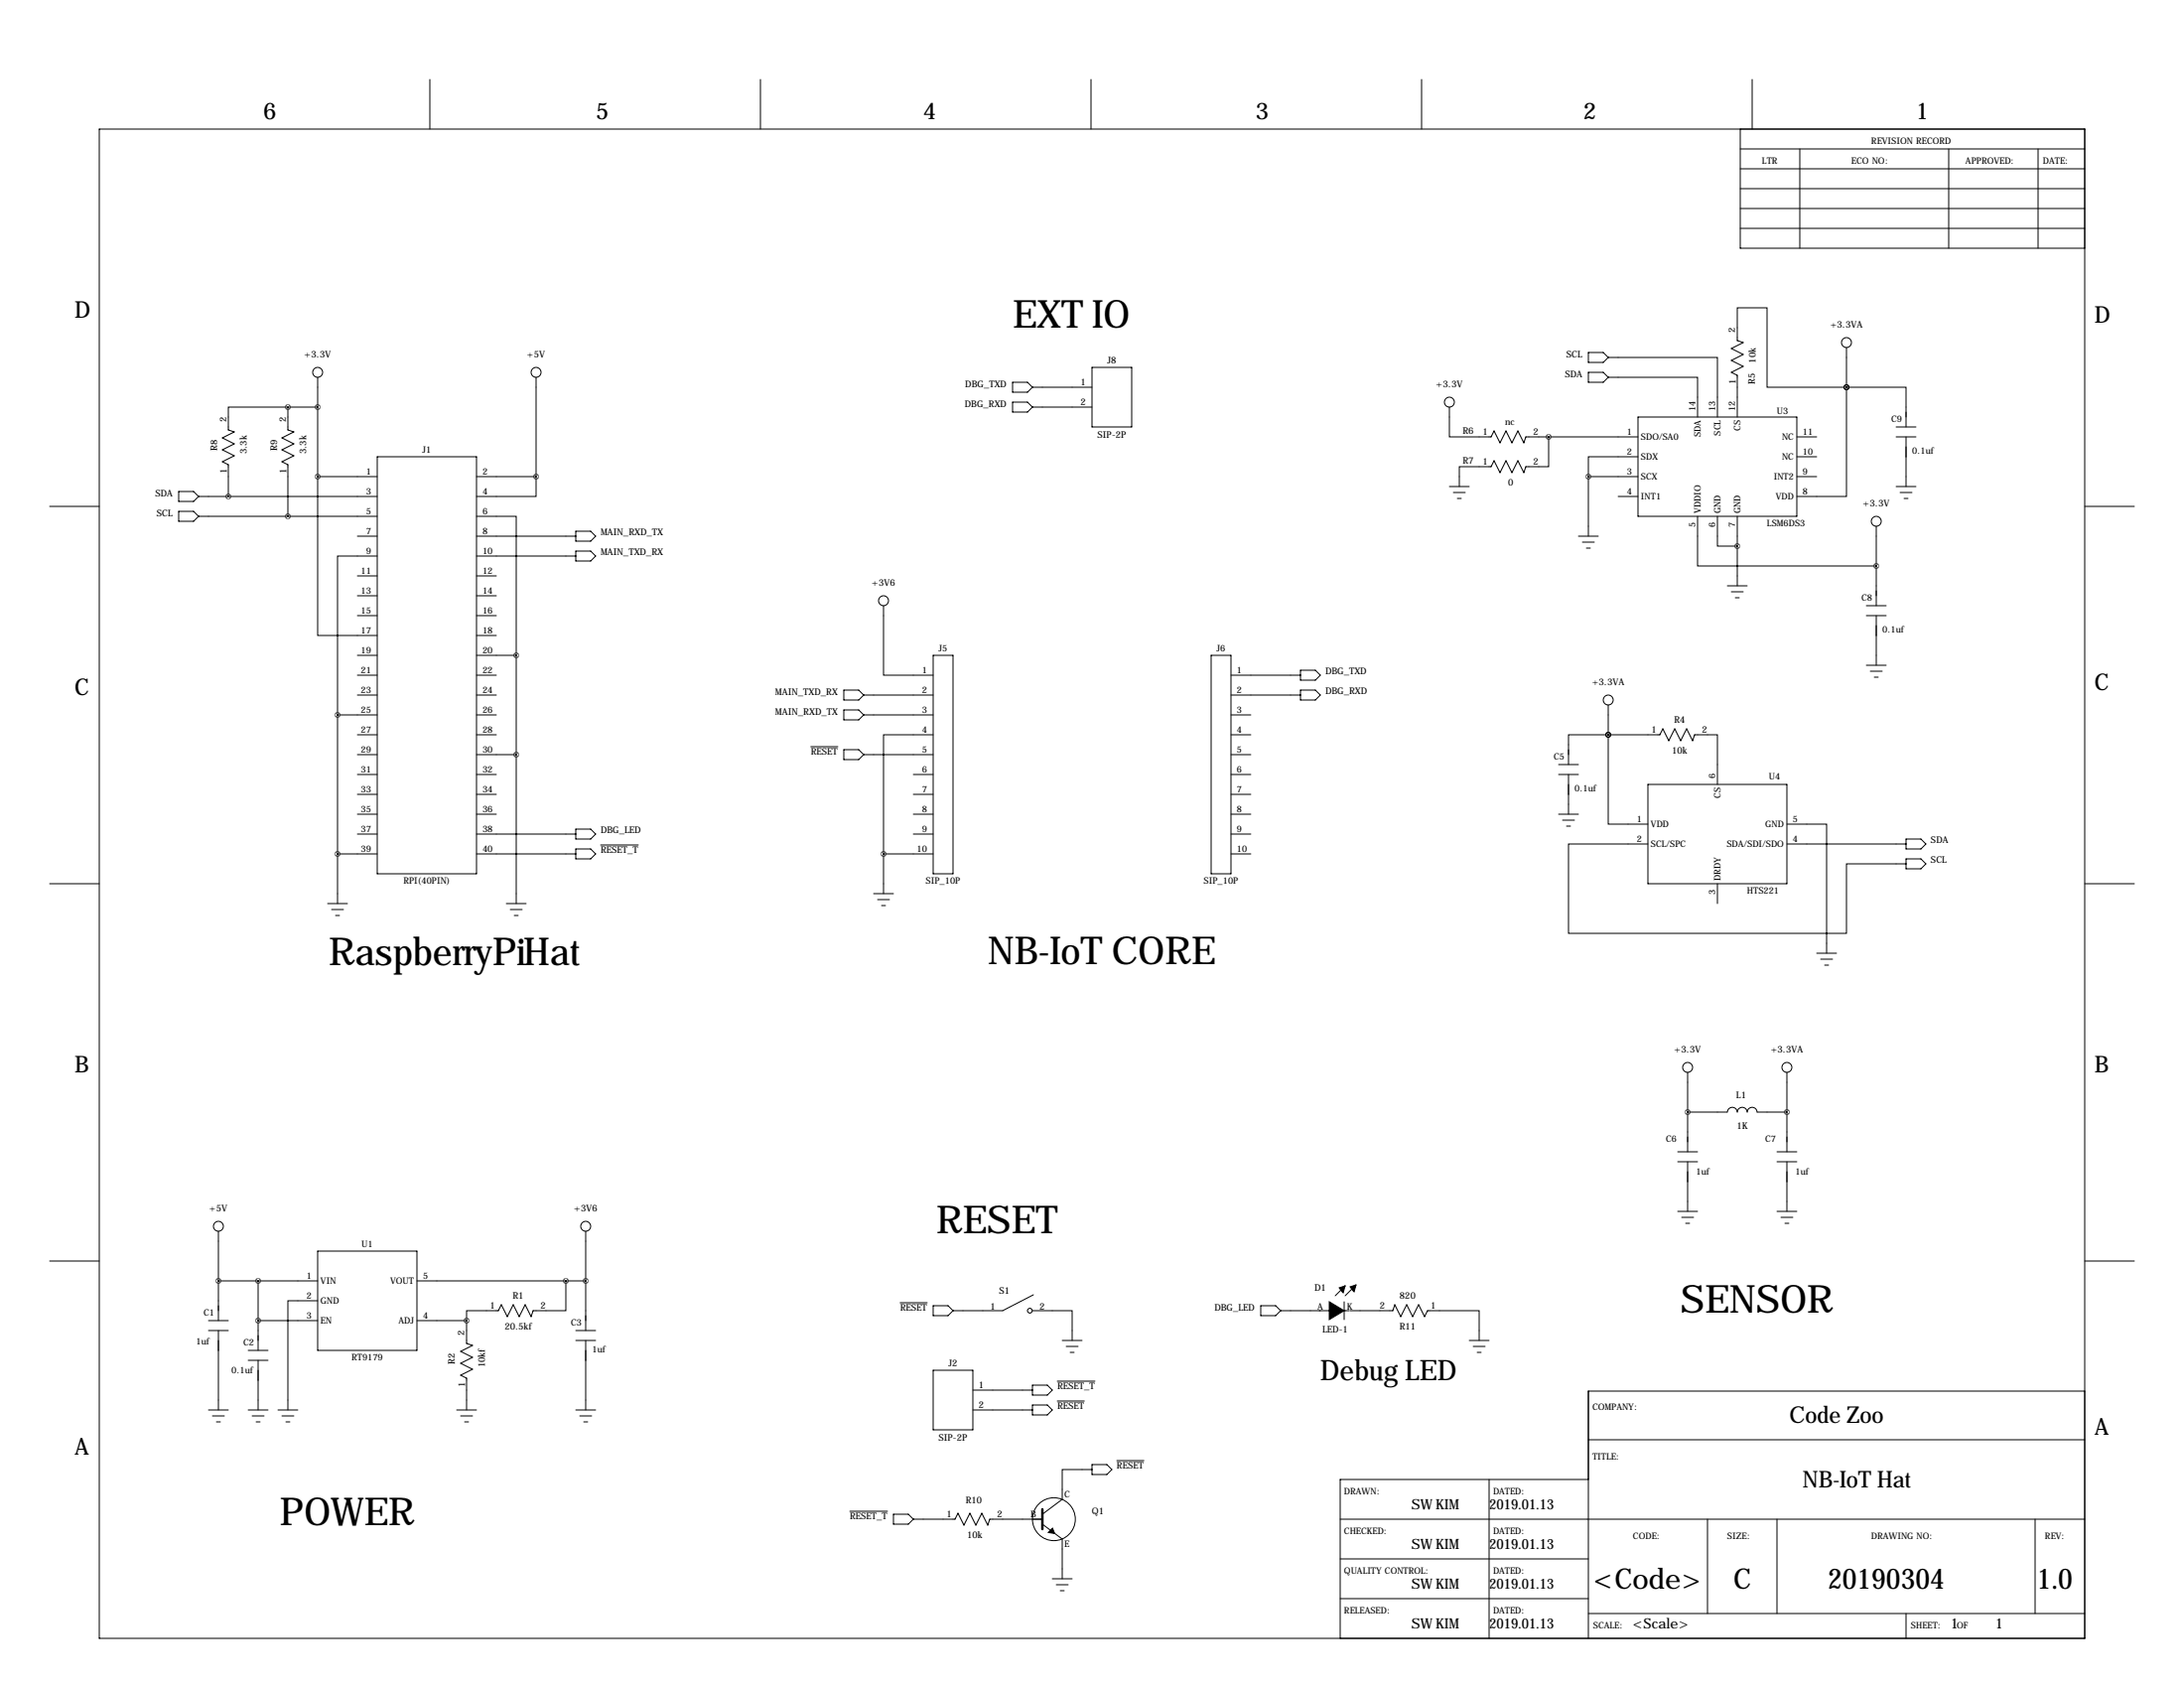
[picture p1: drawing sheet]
<svg xmlns="http://www.w3.org/2000/svg" width="559mm" height="432mm" viewBox="0 0 559 432" stroke-linecap="round" stroke-linejoin="round" font-family="sans-serif">
<g fill="none" stroke="#000" stroke-width=".25">
<path d="M25.4 33h508v386.1h-508zM110 20.3v12.7M194.6 20.3v12.7M279.1 20.3v12.7M363.7 20.3v12.7M445.3 38.1h88.1M445.3 33v30.5h88.1M448.3 20.3v12.7M460.5 38.1v25.4M498.6 38.1v25.4M521.5 38.1v25.4M445.3 48.3h88.1"/>
<path d="M445.3 43.2h88.1M445.3 53.3h88.1M445.3 58.4h88.1M81.3 96.5v25.4M137.2 96.5v25.4M259.1 97.8h3.8l1.3 1.3-1.3 1.2h-3.8zM264.2 99.1h15.2M279.4 94h10.2v15.2h-10.2zM406.4 90.2h3.8l1.3 1.2-1.3 1.3h-3.8zM406.4 95.2h3.8l1.3 1.3-1.3 1.3h-3.8zM411.5 96.5h22.8v10.2M411.5 91.4h27.9v15.3"/>
<path d="M472.4 99.1v27.9h-12.7M472.4 99.1h-20.3v-20.4h-7.6v8.4l1.5 .5-3 1.6 3 1.5-3 1.5 3 1.5-3 1.5 1.5 .8v10.7M472.4 99.1h.1M472.4 99.1h15.3v10.1M472.4 88.9v10.2M73.7 104.1h-15.3v5.9l1.5 .5-3 1.5 3 1.5-3 1.6 3 1.5-3 1.5 1.5 .8v8.1M73.7 104.1v5.9l1.5 .5-3.1 1.5 3.1 1.5-3.1 1.6 3.1 1.5-3.1 1.5 1.6 .8v13.2M73.7 104.1h7.6M96.5 116.8h25.4v106.7h-25.4zM259.1 102.9h3.8l1.3 1.2-1.3 1.3h-3.8zM264.2 104.1h15.2M370.8 104.1v7.7h10.7l.8-1.6 1.5 3.1 1.5-3.1 1.5 3.1 1.6-3.1 1.5 3.1 .5-1.5h28.7"/>
<path d="M396.2 111.8v7.6h-5.8l-.5 1.5-1.5-3-1.6 3-1.5-3-1.5 3-1.5-3-.8 1.5h-8.1v5.1M419.1 116.8h-12.7v5.1M419.1 106.7h40.6v25.4h-40.6zM459.7 111.8h5.1M459.7 116.8h5.1M485.1 111.8h5.1M485.1 109.2h5.1M487.7 111.8v12.7M12.7 129.5h12.7M45.7 125.7h3.8l1.3 1.3-1.3 1.3h-3.8zM45.7 130.8h3.8l1.3 1.3-1.3 1.2h-3.8zM50.8 132.1h45.7"/>
<path d="M50.8 127h45.7M81.3 121.9v40.7h15.2M81.3 121.9h15.2M91.4 137.2h5.1M121.9 132.1h10.2v35.5M121.9 121.9h15.3M121.9 137.2h25.4M137.2 121.9v5.1h-15.3M147.3 135.9h3.8l1.3 1.3-1.3 1.2h-3.8zM370.8 124.5h5.1M371.9 126h3M372.9 127.5h1"/>
<path d="M403.9 137.2h5M404.9 138.7h3M406.4 121.9v15.3M406.4 121.9h12.7M414 127h5.1M434.3 132.1v12.7h45.8M439.4 132.1v7.6h5.1M444.5 132.1v17.8M459.7 121.9h5.1M480.1 134.6v20.3M485.1 124.5h5.1M486.2 126h3"/>
<path d="M487.2 127.5h1M533.4 129.5h12.7M91.4 157.5h5.1M91.4 147.3h5.1M91.4 152.4h5.1M96.5 142.2h-10.1v40.7M121.9 157.5h5.1M121.9 142.2h25.4M121.9 147.3h5.1M121.9 152.4h5.1M147.3 141h3.8l1.3 1.2-1.3 1.3h-3.8zM226.1 154.9v17.8h12.7"/>
<path d="M405.9 140.2h1M442 149.9h5M443 151.4h3M444 152.9h1M477.5 154.9h5.1M477.5 157.5h5.1M480.1 157.5v12.7M91.4 167.6h5.1M91.4 172.7h5.1M91.4 177.8h5.1M121.9 167.6h10.2M121.9 172.7h5.1"/>
<path d="M121.9 177.8h5.1M121.9 162.6h5.1M132.1 167.6v63.5M215.9 176.5h3.8l1.3 1.3-1.3 1.3h-3.8zM221 177.8h17.8M238.8 167.6h5v55.9h-5zM309.9 167.6h5.1v55.9h-5.1zM315 172.7h17.7M315 177.8h17.7M332.7 176.5h3.8l1.3 1.3-1.3 1.3h-3.8zM332.7 171.4h3.8l1.3 1.3-1.3 1.3h-3.8zM477.5 170.2h5.1"/>
<path d="M478.5 171.7h3.1M479.6 173.2h1M86.4 182.9h10.1M86.4 182.9v48.2M91.4 188h5.1M91.4 193h5.1M91.4 198.1h5.1M121.9 182.9h5.1M121.9 188h5.1M121.9 193h10.2M121.9 198.1h5.1M207.4 191h7"/>
<path d="M215.9 181.6h3.8l1.3 1.3-1.3 1.2h-3.8zM215.9 191.8h3.8l1.3 1.2-1.3 1.3h-3.8zM221 182.9h17.8M221 193h17.8M233.7 198.1h5.1M238.8 188h-12.7v30.4M315 182.9h5M315 188h5M315 193h5M315 198.1h5M398.8 198.1h5.1M398.8 195.6h5.1"/>
<path d="M401.3 198.1v10.2M411.5 188h.1M411.5 188h13.2l.7-1.6 1.6 3.1 1.5-3.1 1.5 3.1 1.5-3.1 1.6 3.1 .5-1.5h5.8v12.7M411.5 188h-10.2v7.6M411.5 188v22.8h10.1M411.5 180.3v7.7M86.4 218.4h10.1M91.4 203.2h5.1M91.4 208.3h5.1M91.4 213.4h5.1M121.9 203.2h5.1M121.9 208.3h5.1"/>
<path d="M121.9 213.4h25.4M121.9 218.4h25.4M147.3 212.1h3.8l1.3 1.3-1.3 1.2h-3.8zM147.3 217.2h3.8l1.3 1.2-1.3 1.3h-3.8zM153.7 216.2h9.6M226.1 218.4h12.7M226.1 218.4v10.2M233.7 203.2h5.1M233.7 208.3h5.1M233.7 213.4h5.1M315 203.2h5M315 208.3h5"/>
<path d="M315 213.4h5M315 218.4h5M398.8 208.3h5.1M399.8 209.8h3M400.8 211.3h1M421.6 215.9h-20.3v22.9h71.1v-17.8h15.3M421.6 200.7h35.6v25.4h-35.6zM457.2 210.8h10.2v33M457.2 215.9h30.5M487.7 214.6h3.8l1.3 1.3-1.3 1.3h-3.8zM487.7 219.7h3.8l1.3 1.3-1.3 1.2h-3.8zM12.7 226.1h12.7"/>
<path d="M83.8 231.1h5.1M84.8 232.7h3.1M85.9 234.2h1M129.5 231.1h5.1M130.6 232.7h3M131.6 234.2h1M223.5 228.6h5.1M224.5 230.1h3.1M225.6 231.6h1M439.4 226.1v5M533.4 226.1h12.7M464.8 243.8h5.1"/>
<path d="M465.8 245.4h3.1M466.9 246.9h1M431.8 274.3v20.3M457.2 274.3v20.3M429.3 294.6h5M429.3 297.2h5M431.8 284.5h10.2a1.27 1.27 0 0 1 1.2-1.2 1.27 1.27 0 0 1 1.3 1.2 1.27 1.27 0 0 1 1.3-1.2 1.27 1.27 0 0 1 1.2 1.2 1.27 1.27 0 0 1 1.3-1.2 1.27 1.27 0 0 1 1.3 1.2h7.6M431.8 297.2v12.7M454.7 294.6h5M454.7 297.2h5M457.2 297.2v12.7M55.9 315v22.8"/>
<path d="M149.9 315v25.4M429.3 309.9h5M430.3 311.4h3M431.3 312.9h1M454.7 309.9h5M455.7 311.4h3M456.7 312.9h1M12.7 322.6h12.7M53.3 337.8h5.1M55.9 327.7h25.4M66 337.8h15.3M66 327.7v17.7"/>
<path d="M81.3 332.7h-7.6v28M81.3 320h25.4v25.4h-25.4zM106.7 327.7h43.2M106.7 337.8h12.7M119.4 337.8v5.9l1.5 .5-3 1.5 3 1.5-3 1.5 3 1.6-3 1.5 1.5 .8v8.1M144.8 327.7v7.6h-8.4l-.5 1.5-1.5-3-1.6 3-1.5-3-1.5 3-1.5-3-.8 1.5h-8.1v2.5M230.3 333.2h6.9M238.8 334h3.8l1.2 1.3-1.2 1.2h-3.8zM264.2 335.3h10.1v7.6M264.4 331.2l-7.9 4.1h-12.7M322.6 334h3.8l1.3 1.3-1.3 1.2h-3.8zM327.7 335.3h17.5"/>
<path d="M343.9 333v4.6M344.2 328.9l-2.6 2.6M345.4 335.3h11l.5-1.5 1.5 3 1.5-3 1.5 3 1.6-3 1.5 3 .8-1.5h13.2v7.6M346.7 328.9l-2.5 2.6M533.4 322.6h12.7M53.3 340.4h5.1M55.9 340.4v20.3M63.5 345.4h5.1M63.5 348h5.1M66 348v12.7M147.3 340.4h5.1M147.3 342.9h5.1"/>
<path d="M149.9 342.9v17.8M238.8 350.5h10.1v15.3h-10.1zM248.9 355.6h15.3M264.2 354.3h3.8l1.2 1.3-1.2 1.3h-3.8zM264.2 359.4h3.8l1.2 1.3-1.2 1.2h-3.8zM270.5 353.3h9.7M270.5 358.4h6.9M271.8 342.9h5.1M272.8 344.4h3M273.8 345.9h1M375.9 342.9h5.1M376.9 344.4h3.1"/>
<path d="M378 345.9h1M533.4 355.9h-127v63.2M53.3 360.7h5.1M54.4 362.2h3M55.4 363.7h1M63.5 360.7h5.1M64.5 362.2h3.1M65.5 363.7h1M71.1 360.7h5.1M72.1 362.2h3.1M73.2 363.7h1M116.8 360.7h5.1"/>
<path d="M117.9 362.2h3M118.9 363.7h1M147.3 360.7h5.1M148.3 362.2h3.1M149.4 363.7h1M248.9 360.7h15.3M279.4 375.9h-7.6v7.6l-5.1 3.8M279.4 374.6h3.8l1.3 1.3-1.3 1.3h-3.8zM285.8 373.6h6.9M381 378.5v40.6M406.4 368.3h127M406.4 378.5h-63.5v40.6"/>
<path d="M217.4 386.6h9.7M228.6 387.3h3.8l1.3 1.3-1.3 1.3h-3.8zM233.7 388.6h10.6l.8-1.5 1.5 3 1.6-3 1.5 3 1.5-3 1.5 3 .5-1.5h13.5M266.7 389.9l5.1 3.8v10.2M342.9 388.6h190.5M342.9 398.8h63.5M436.9 388.6v24.1M454.7 388.6v24.1M520.7 388.6v24.1M269.2 403.9h5.1M270.3 405.4h3M271.3 406.9h1"/>
<path d="M342.9 408.9h63.5M406.4 412.7h127M487.7 412.7v6.4"/>
<circle cx="81.3" cy="95.2" r="1.27"/>
<circle cx="137.2" cy="95.2" r="1.27"/>
<circle cx="472.4" cy="87.6" r="1.27"/>
<circle cx="370.8" cy="102.9" r="1.27"/>
<circle cx="480.1" cy="133.3" r="1.27"/>
<circle cx="226.1" cy="153.7" r="1.27"/>
<circle cx="411.5" cy="179.1" r="1.27"/>
<circle cx="431.8" cy="273" r="1.27"/>
<circle cx="457.2" cy="273" r="1.27"/>
<circle cx="55.9" cy="313.7" r="1.27"/>
<circle cx="149.9" cy="313.7" r="1.27"/>
<circle cx="263.5" cy="335.3" r=".61"/>
<circle cx="269.6" cy="388.6" r="5.5"/>
</g>
<path d="M266.7 386.1v5.1" fill="none" stroke="#000" stroke-width=".63"/>
<path d="M340.1 335.3h3.8l-3.8 2.3zM340.1 333l3.8 2.3h-3.8zM342.6 329.4l1.6-.5-.5 1.8zM345.4 329.2l1.6-.5-.5 1.8zM269.3 390.9l.5 1.4-1.6-.3z" fill="#000" stroke="#000" stroke-width=".25"/>
<path d="M226 218.4a.05 .05 0 0 0 .1 0 .05 .05 0 0 0-.1 0zM55.8 327.7a.05 .05 0 0 0 .1 0 .05 .05 0 0 0-.1 0zM119.3 337.8a.05 .05 0 0 0 .1 0 .05 .05 0 0 0-.1 0zM144.7 327.7a.05 .05 0 0 0 .1 0 .05 .05 0 0 0-.1 0zM149.8 327.7a.05 .05 0 0 0 .1 0 .05 .05 0 0 0-.1 0zM411.4 188a.05 .05 0 0 0 .1 0 .05 .05 0 0 0-.1 0zM411.4 188a.05 .05 0 0 0 .1 0 .05 .05 0 0 0-.1 0zM472.4 99.1a.05 .05 0 0 0 .1 0 .05 .05 0 0 0-.1 0zM480 144.8a.05 .05 0 0 0 .1 0 .05 .05 0 0 0-.1 0zM472.4 99.1a.05 .05 0 0 0 .1 0 .05 .05 0 0 0-.1 0zM396.2 111.8a.05 .05 0 0 0 .1 0 .05 .05 0 0 0-.1 0zM86.3 182.9a.05 .05 0 0 0 .1 0 .05 .05 0 0 0-.1 0zM86.3 218.4a.05 .05 0 0 0 .1 0 .05 .05 0 0 0-.1 0zM132 167.6a.05 .05 0 0 0 .1 0 .05 .05 0 0 0-.1 0zM132 193a.05 .05 0 0 0 .1 0 .05 .05 0 0 0-.1 0zM137.1 121.9a.05 .05 0 0 0 .1 0 .05 .05 0 0 0-.1 0zM81.2 121.9a.05 .05 0 0 0 .1 0 .05 .05 0 0 0-.1 0zM81.2 104.1a.05 .05 0 0 0 .1 0 .05 .05 0 0 0-.1 0zM73.6 104.1a.05 .05 0 0 0 .1 0 .05 .05 0 0 0-.1 0zM73.6 132.1a.05 .05 0 0 0 .1 0 .05 .05 0 0 0-.1 0zM58.4 127a.05 .05 0 0 0 .1 0 .05 .05 0 0 0-.1 0zM66 337.8a.05 .05 0 0 0 .1 0 .05 .05 0 0 0-.1 0zM66 327.7a.05 .05 0 0 0 .1 0 .05 .05 0 0 0-.1 0z" fill="#000" stroke="#000" stroke-width="1.3"/>
<g font-size="9.9">
<text x="259.1" y="83.8">EXT IO</text>
<text x="84.1" y="246.9">RaspberryPiHat</text>
<text x="252.7" y="246.6">NB-IoT CORE</text>
<text x="239.5" y="315.5">RESET</text>
<text x="430" y="335.8">SENSOR</text>
<text x="71.6" y="390.1">POWER</text>
</g>
<g font-size="7.3">
<text x="337.8" y="353.1">Debug LED</text>
<text x="407.7" y="406.4">&lt;Code&gt;</text>
<text x="443.5" y="406.4">C</text>
<text x="467.6" y="406.3">20190304</text>
<text x="521.2" y="406.3">1.0</text>
</g>
<g font-size="5.9">
<text x="67.3" y="30.5">6</text>
<text x="152.4" y="30.5">5</text>
<text x="236.2" y="30.5">4</text>
<text x="321.3" y="30.5">3</text>
<text x="405.1" y="30.5">2</text>
<text x="490.2" y="30.5">1</text>
<text x="19" y="81.3">D</text>
<text x="535.9" y="82.6">D</text>
<text x="19" y="177.8">C</text>
<text x="535.9" y="176.5">C</text>
<text x="19" y="274.3">B</text>
<text x="535.9" y="274.3">B</text>
<text x="457.8" y="363.9">Code Zoo</text>
<text x="535.9" y="367">A</text>
<text x="19" y="372.1">A</text>
<text x="461.2" y="380.4">NB-IoT Hat</text>
</g>
<g font-size="3.6">
<text x="361.1" y="386">SW KIM</text>
<text x="381" y="386">2019.01.13</text>
<text x="361.1" y="396.2">SW KIM</text>
<text x="381" y="396.2">2019.01.13</text>
<text x="361.1" y="406.3">SW KIM</text>
<text x="381" y="406.3">2019.01.13</text>
<text x="361.1" y="416.5">SW KIM</text>
<text x="381" y="416.5">2019.01.13</text>
<text x="417.8" y="416.6">&lt;Scale&gt;</text>
<text x="499.1" y="416.6">1</text>
<text x="510.5" y="416.6">1</text>
</g>
<g font-size="2.4">
<text x="468.3" y="83.8">+3.3VA</text>
<text x="444" y="85.2" transform="rotate(-90 444 85.2)">2</text>
<text x="77.9" y="91.4">+3.3V</text>
<text x="134.9" y="91.4">+5V</text>
<text x="283.3" y="93">J8</text>
<text x="400.8" y="91.4">SCL</text>
<text x="449.2" y="92.9" transform="rotate(-90 449.2 92.9)">10k</text>
<text x="247" y="99.1">DBG_TXD</text>
<text x="276.5" y="98.6">1</text>
<text x="367.4" y="99.1">+3.3V</text>
<text x="400.4" y="96.5">SDA</text>
<text x="444.1" y="98.2" transform="rotate(-90 444.1 98.2)">1</text>
<text x="449.1" y="98.2" transform="rotate(-90 449.1 98.2)">R5</text>
<text x="246.8" y="104.1">DBG_RXD</text>
<text x="276.5" y="103.6">2</text>
<text x="57.9" y="108" transform="rotate(-90 57.9 108)">2</text>
<text x="73.2" y="108" transform="rotate(-90 73.2 108)">2</text>
<text x="280.8" y="111.9">SIP-2P</text>
<text x="374.2" y="111">R6</text>
<text x="379.3" y="111.4">1</text>
<text x="385.1" y="108.6">nc</text>
<text x="392.3" y="111.3">2</text>
<text x="55.6" y="115.2" transform="rotate(-90 55.6 115.2)">R8</text>
<text x="63.1" y="116.2" transform="rotate(-90 63.1 116.2)">3.3k</text>
<text x="70.9" y="115.2" transform="rotate(-90 70.9 115.2)">R9</text>
<text x="78.4" y="116.2" transform="rotate(-90 78.4 116.2)">3.3k</text>
<text x="374.2" y="118.6">R7</text>
<text x="379.3" y="119">1</text>
<text x="392.3" y="118.9">2</text>
<text x="58" y="121.1" transform="rotate(-90 58 121.1)">1</text>
<text x="73.3" y="121.1" transform="rotate(-90 73.3 121.1)">1</text>
<text x="385.9" y="124.1">0</text>
<text x="39.7" y="127">SDA</text>
<text x="476.7" y="129.5">+3.3V</text>
<text x="40.1" y="132.1">SCL</text>
<text x="153.7" y="136.9">MAIN_RXD_TX</text>
<text x="153.7" y="142">MAIN_TXD_RX</text>
<text x="223.1" y="149.9">+3V6</text>
<text x="339.1" y="172.5">DBG_TXD</text>
<text x="198.3" y="177.8">MAIN_TXD_RX</text>
<text x="339.1" y="177.5">DBG_RXD</text>
<text x="407.3" y="175.3">+3.3VA</text>
<text x="198.3" y="182.9">MAIN_RXD_TX</text>
<text x="428.3" y="184.9">R4</text>
<text x="422.5" y="187.6">1</text>
<text x="435.5" y="187.5">2</text>
<text x="207.4" y="193">RESET</text>
<text x="427.8" y="192.7">10k</text>
<text x="153.7" y="213.1">DBG_LED</text>
<text x="494" y="215.6">SDA</text>
<text x="153.7" y="218.2">RESET_T</text>
<text x="494" y="220.7">SCL</text>
<text x="428.4" y="269.2">+3.3V</text>
<text x="453.1" y="269.2">+3.3VA</text>
<text x="444.2" y="280.9">L1</text>
<text x="444.3" y="288.7">1K</text>
<text x="53.6" y="309.9">+5V</text>
<text x="146.9" y="309.9">+3V6</text>
<text x="125.3" y="334.9">1</text>
<text x="131.2" y="332.2">R1</text>
<text x="138.3" y="334.8">2</text>
<text x="230.3" y="335.3">RESET</text>
<text x="253.4" y="334.9">1</text>
<text x="255.7" y="331">S1</text>
<text x="265.9" y="334.9">2</text>
<text x="310.7" y="335.3">DBG_LED</text>
<text x="336.3" y="330.2">D1</text>
<text x="353.1" y="334.8">2</text>
<text x="358.1" y="332.2">820</text>
<text x="366.1" y="334.9">1</text>
<text x="118.9" y="341.7" transform="rotate(-90 118.9 341.7)">2</text>
<text x="129.1" y="340">20.5kf</text>
<text x="338.4" y="340.8">LED-1</text>
<text x="358.1" y="340">R11</text>
<text x="116.3" y="348.9" transform="rotate(-90 116.3 348.9)">R2</text>
<text x="124.1" y="349.8" transform="rotate(-90 124.1 349.8)">10kf</text>
<text x="242.7" y="349.5">J2</text>
<text x="119" y="354.7" transform="rotate(-90 119 354.7)">1</text>
<text x="250.4" y="355.1">1</text>
<text x="270.5" y="355.3">RESET_T</text>
<text x="250.4" y="360.2">2</text>
<text x="270.5" y="360.4">RESET</text>
<text x="240.2" y="368.4">SIP-2P</text>
<text x="285.7" y="375.7">RESET</text>
<text x="217.4" y="388.6">RESET_T</text>
<text x="242.2" y="388.2">1</text>
<text x="247.1" y="384.6">R10</text>
<text x="255.2" y="388.1">2</text>
<text x="279.4" y="387.3">Q1</text>
<text x="247.5" y="393.3">10k</text>
</g>
<g font-size="2.3">
<text x="450.8" y="41.9">LTR</text>
<text x="473.7" y="41.9">ECO NO:</text>
<text x="478.8" y="36.8">REVISION RECORD</text>
<text x="502.9" y="41.9">APPROVED:</text>
<text x="522.7" y="41.9">DATE:</text>
<text x="433.8" y="105.2" transform="rotate(-90 433.8 105.2)">14</text>
<text x="438.9" y="105.2" transform="rotate(-90 438.9 105.2)">13</text>
<text x="444" y="105.2" transform="rotate(-90 444 105.2)">12</text>
<text x="454.7" y="105.9">U3</text>
<text x="483.9" y="108">C9</text>
<text x="416.3" y="111.3">1</text>
<text x="419.9" y="112.6">SDO/SA0</text>
<text x="435.1" y="111.8" transform="rotate(-90 435.1 111.8)">SDA</text>
<text x="440.2" y="111.4" transform="rotate(-90 440.2 111.4)">SCL</text>
<text x="445.3" y="110.2" transform="rotate(-90 445.3 110.2)">CS</text>
<text x="455.9" y="112.6">NC</text>
<text x="461.3" y="111.3">11</text>
<text x="108.1" y="115.8">J1</text>
<text x="416.3" y="116.3">2</text>
<text x="419.9" y="117.6">SDX</text>
<text x="455.9" y="117.6">NC</text>
<text x="461.3" y="116.3">10</text>
<text x="489.3" y="116.2">0.1uf</text>
<text x="93.7" y="121.4">1</text>
<text x="123.4" y="121.4">2</text>
<text x="416.3" y="121.4">3</text>
<text x="419.9" y="122.7">SCX</text>
<text x="453.8" y="122.7">INT2</text>
<text x="461.3" y="121.4">9</text>
<text x="93.7" y="126.5">3</text>
<text x="93.7" y="131.6">5</text>
<text x="123.4" y="126.5">4</text>
<text x="123.4" y="131.6">6</text>
<text x="416.3" y="126.5">4</text>
<text x="419.9" y="127.8">INT1</text>
<text x="435.1" y="131.3" transform="rotate(-90 435.1 131.3)">VDDIO</text>
<text x="440.2" y="131.3" transform="rotate(-90 440.2 131.3)">GND</text>
<text x="445.3" y="131.3" transform="rotate(-90 445.3 131.3)">GND</text>
<text x="454.4" y="127.8">VDD</text>
<text x="461.3" y="126.5">8</text>
<text x="93.7" y="136.7">7</text>
<text x="123.4" y="136.7">8</text>
<text x="433.8" y="134.9" transform="rotate(-90 433.8 134.9)">5</text>
<text x="438.9" y="134.9" transform="rotate(-90 438.9 134.9)">6</text>
<text x="444" y="134.9" transform="rotate(-90 444 134.9)">7</text>
<text x="452.1" y="134.7">LSM6DS3</text>
<text x="93.7" y="141.7">9</text>
<text x="123.4" y="141.7">10</text>
<text x="92.4" y="146.8">11</text>
<text x="123.4" y="146.8">12</text>
<text x="92.4" y="151.9">13</text>
<text x="123.4" y="151.9">14</text>
<text x="476.3" y="153.7">C8</text>
<text x="92.4" y="157">15</text>
<text x="123.4" y="157">16</text>
<text x="481.6" y="161.9">0.1uf</text>
<text x="92.4" y="162.1">17</text>
<text x="92.4" y="167.1">19</text>
<text x="123.4" y="162.1">18</text>
<text x="123.4" y="167.1">20</text>
<text x="240.2" y="166.6">J5</text>
<text x="311.3" y="166.6">J6</text>
<text x="92.4" y="172.2">21</text>
<text x="123.4" y="172.2">22</text>
<text x="235.9" y="172.2">1</text>
<text x="316.5" y="172.2">1</text>
<text x="92.4" y="177.3">23</text>
<text x="123.4" y="177.3">24</text>
<text x="235.9" y="177.3">2</text>
<text x="316.5" y="177.3">2</text>
<text x="92.4" y="182.4">25</text>
<text x="123.4" y="182.4">26</text>
<text x="235.9" y="182.4">3</text>
<text x="316.5" y="182.4">3</text>
<text x="92.4" y="187.5">27</text>
<text x="123.4" y="187.5">28</text>
<text x="235.9" y="187.5">4</text>
<text x="316.5" y="187.5">4</text>
<text x="92.4" y="192.5">29</text>
<text x="92.4" y="197.6">31</text>
<text x="123.4" y="192.5">30</text>
<text x="123.4" y="197.6">32</text>
<text x="235.9" y="192.5">5</text>
<text x="235.9" y="197.6">6</text>
<text x="316.5" y="192.5">5</text>
<text x="316.5" y="197.6">6</text>
<text x="397.5" y="194.3">C5</text>
<text x="92.4" y="202.7">33</text>
<text x="123.4" y="202.7">34</text>
<text x="235.9" y="202.7">7</text>
<text x="316.5" y="202.7">7</text>
<text x="402.9" y="202.5">0.1uf</text>
<text x="438.9" y="199.1" transform="rotate(-90 438.9 199.1)">6</text>
<text x="452.6" y="199.4">U4</text>
<text x="92.4" y="207.8">35</text>
<text x="123.4" y="207.8">36</text>
<text x="235.9" y="207.8">8</text>
<text x="316.5" y="207.8">8</text>
<text x="440.2" y="204.2" transform="rotate(-90 440.2 204.2)">CS</text>
<text x="92.4" y="212.9">37</text>
<text x="123.4" y="212.9">38</text>
<text x="235.9" y="212.9">9</text>
<text x="316.5" y="212.9">9</text>
<text x="418.8" y="210.3">1</text>
<text x="418.8" y="215.4">2</text>
<text x="422.4" y="211.6">VDD</text>
<text x="451.7" y="211.6">GND</text>
<text x="458.7" y="210.3">5</text>
<text x="458.7" y="215.4">4</text>
<text x="92.4" y="217.9">39</text>
<text x="123.4" y="217.9">40</text>
<text x="234.6" y="217.9">10</text>
<text x="316.5" y="217.9">10</text>
<text x="422.4" y="216.7">SCL/SPC</text>
<text x="441.8" y="216.7">SDA/SDI/SDO</text>
<text x="103.2" y="226.1">RPI(40PIN)</text>
<text x="236.9" y="226.1">SIP_10P</text>
<text x="308" y="226.1">SIP_10P</text>
<text x="440.2" y="225.3" transform="rotate(-90 440.2 225.3)">DRDY</text>
<text x="438.9" y="228.9" transform="rotate(-90 438.9 228.9)">3</text>
<text x="447" y="228.7">HTS221</text>
<text x="426.2" y="292.1">C6</text>
<text x="451.6" y="292.1">C7</text>
<text x="434" y="300.6">1uf</text>
<text x="459.4" y="300.6">1uf</text>
<text x="92.5" y="319">U1</text>
<text x="78.4" y="327.2">1</text>
<text x="82" y="328.5">VIN</text>
<text x="99.9" y="328.5">VOUT</text>
<text x="108.2" y="327.2">5</text>
<text x="78.4" y="332.2">2</text>
<text x="82" y="333.5">GND</text>
<text x="337.1" y="334.9">A</text>
<text x="344.7" y="334.9">K</text>
<text x="52.1" y="336.5">C1</text>
<text x="78.4" y="337.3">3</text>
<text x="82" y="338.6">EN</text>
<text x="102" y="338.6">ADJ</text>
<text x="108.2" y="337.3">4</text>
<text x="146.1" y="339.1">C3</text>
<text x="50.2" y="344">1uf</text>
<text x="62.3" y="344.2">C2</text>
<text x="151.5" y="346">1uf</text>
<text x="59.2" y="351.4">0.1uf</text>
<text x="90" y="348.1">RT9179</text>
<text x="407.4" y="360.7">COMPANY:</text>
<text x="407.4" y="373.4">TITLE:</text>
<text x="272.3" y="383">C</text>
<text x="343.9" y="382.3">DRAWN:</text>
<text x="382" y="382.3">DATED:</text>
<text x="263.7" y="388.1">B</text>
<text x="272.3" y="395.8">E</text>
<text x="343.9" y="392.4">CHECKED:</text>
<text x="382" y="392.4">DATED:</text>
<text x="417.8" y="393.7">CODE:</text>
<text x="442" y="393.7">SIZE:</text>
<text x="478.8" y="393.7">DRAWING NO:</text>
<text x="523.2" y="393.7">REV:</text>
<text x="343.9" y="402.6">QUALITY CONTROL:</text>
<text x="382" y="402.6">DATED:</text>
<text x="343.9" y="412.7">RELEASED:</text>
<text x="382" y="412.7">DATED:</text>
<text x="407.7" y="416.6">SCALE:</text>
<text x="488.9" y="416.6">SHEET:</text>
<text x="500.7" y="416.6">OF</text>
</g>
</svg>
